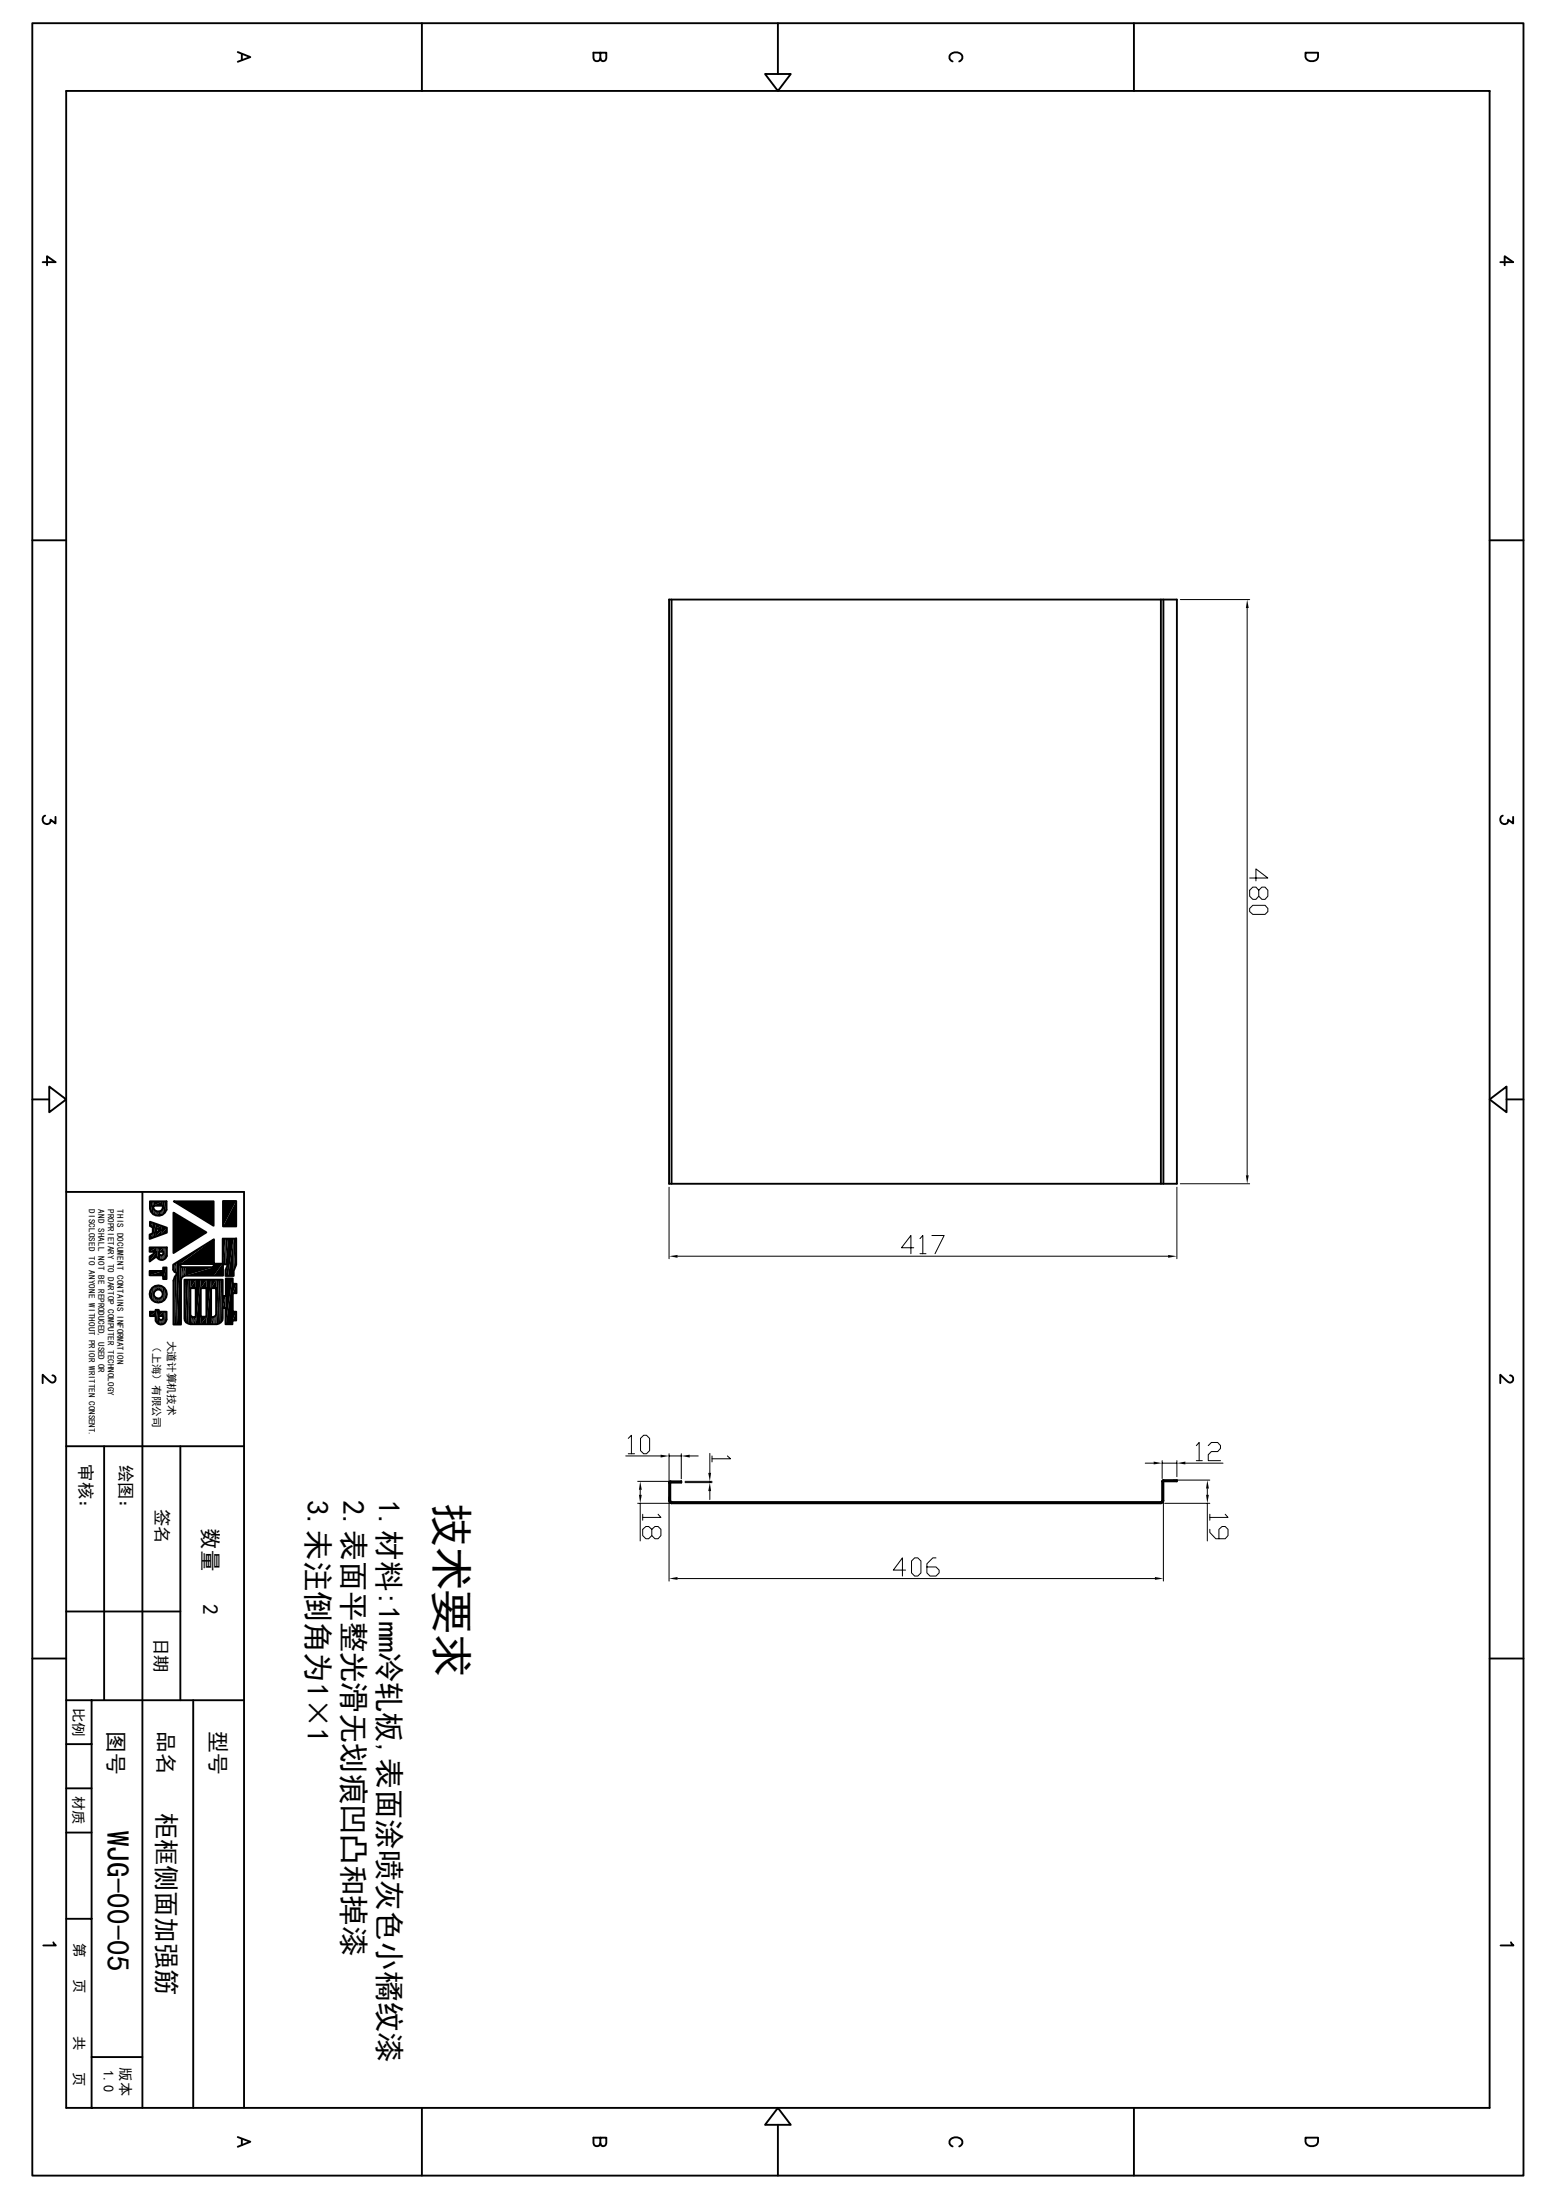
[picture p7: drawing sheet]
<svg xmlns="http://www.w3.org/2000/svg" width="210mm" height="297mm" viewBox="0 0 210 297" stroke-linecap="round" stroke-linejoin="round" font-family="sans-serif">
<g fill="none" stroke="#000" stroke-width=".25">
<path d="M4.4 3.1h201.2v290.6h-201.2zM8.9 12.3h192.1v272.3h-192.1zM32.1 7l1.7 .7-1.7 .6M32.6 7.3v.8M56.9 3.1v9.2M81 7.1l.1 1a.36 .36 0 0 0 .6 0l.1-1h-1.7v.7a.47 .47 0 0 0 .5 .5 .47 .47 0 0 0 .4-.5M103.3 10h3.4l-1.7 2.3zM105 3.1v6.9M128.6 8.3a.63 .63 0 0 1-.5-.7 .63 .63 0 0 1 .7-.5 .75 .75 0 0 1 .8 .1 .75 .75 0 0 1 .2 .8l-.3 .3M153 3.1v9.2M176.2 7.1h1.7v.6a.91 .91 0 0 1-.9 .6 .91 .91 0 0 1-.8-.6zM5.8 35.4h1.7l-1.2-.8v1.2"/>
<path d="M202.5 35.4h1.7l-1.1-.8v1.2M4.4 72.9h4.5M201 72.9h4.6M90.3 80.9h68.5v78.9h-68.5zM90.6 80.9v78.9M156.7 80.9v78.9M157 80.9v78.9zM6.1 110.1a.58 .58 0 0 0-.2 .9 .58 .58 0 0 0 .9-.1v-.2l.7 .5v-.9M202.8 110.1a.58 .58 0 0 0-.2 .9 .58 .58 0 0 0 .9-.1v-.2l.7 .5v-.9M4.4 148.4h2.2M6.6 146.7l2.3 1.7-2.3 1.8zM201 148.4l2.3-1.7v3.5z"/>
<path d="M203.3 148.4h2.3M8.9 160.9h24v123.7M19.2 160.9v123.7M20.2 171.6h1.8v-.5h.5v1.6h-.5v-.5h-1.8zM20.2 168.4h2.3v1.1a.73 .73 0 0 1-.6 .6 .73 .73 0 0 1-.8-.5l-.9 .7v-.7l.9-.6h-.9zM20.2 164.9l2.3 .8v.7l-2.3 .9v-.6l.4-.2v-.8l-.4-.2zM20.2 162.2h2.3v1.1a1.15 1.15 0 0 1-1.2 .8 1.15 1.15 0 0 1-1.1-.9zM20.2 177.1h.8v-.3h.4v.3h1.1v1a.76 .76 0 0 1-.7 .7 .76 .76 0 0 1-.8-.5v-.6h-.8zM20.7 162.8h1.3a.65 .65 0 0 1-.7 .8 .65 .65 0 0 1-.6-.8zM21 165.8l.8 .3-.8 .2zM21.4 177.7h.6v.3l-.2 .2h-.2l-.2-.2zM21.5 169h.6v.2l-.2 .3h-.3l-.1-.3z"/>
<path d="M23.4 163.7l4.5 2.7-4.5 2.8zM23.5 162.2h5.3v3.3zM24.3 170.6h4.5v.5h-4.2l-.3-.3zM24.9 172.8h5.2v2.2h.4v-2.4h.9v.7h.5v1.3h-.5v2.5h.5v1.2h-.5v.5h-1v-2.2h-.3v1.4a.88 .88 0 0 1-.8 .8h-3.6a.79 .79 0 0 1-.8-.8zM26.4 173.9v3.9h-.3l-.4-.2v-.2v-3.5h.8M27.9 173.9h-.8v3.9h.8v-3.9M29.2 173.9v3.5a.54 .54 0 0 1-.7 .4v-3.9h.7M29.7 172.8v5.9M30.1 162.1h1.8v3.5h-1.8zM31.9 167.2h-1.8v3.4h-1.2v-3.3l-5.5 3.4v.7l.1 .3 .4 .2M31.9 167.2v3.5l-.4 .9v.7h-1.1v-.9l.4-.7h-.7v1.5h-5l-.6 .3-.1 .3v6h-1v-5.9l.2-.5 .3-.4-.1-.1M7.1 185.7l.2 .1a.51 .51 0 0 1-.1 .8h-.4l-1-1v1.1"/>
<path d="M8.9 195.2h24M14.1 195.2v34.3M24.3 195.2v34.3M90.5 200v2.6M90.5 200h1.4v.2h-1.6M90.5 200l-.2 .2M156.8 200v2.6M157 199.8h1.8v.2h-2M157 199.8v2.8M157 199.8l-.2 .2M157 200h.1M203.8 185.7l.2 .1a.51 .51 0 0 1-.1 .8h-.4l-1-1v1.1"/>
<path d="M8.9 217.6h15.4M90.3 202.6l.1 .3h.2M90.3 200.2v2.4M90.3 202.6h.2M90.5 202.6l.1 .2M90.5 200.2h.1M90.6 202.8v.1M90.6 202.8h66.1M156.7 202.8v.1h-66.1M156.8 202.6l-.1 .2M156.8 202.6h.2M157 202.6l-.1 .3h-.2"/>
<path d="M4.4 223.9h4.5M8.9 229.5h24M8.9 235.5h3.5M12.4 229.5v55.1M26.1 229.5v55.1M201 223.9h4.6M8.9 259h3.5M8.9 247.4h3.5M8.9 241.4h3.5M7.2 262.2l.3 .4h-1.7M12.4 277.7h6.8M203.9 262.2l.4 .4h-1.8"/>
<path d="M32.1 288.5l1.7 .6-1.7 .7M32.6 288.8v.8M56.9 284.6v9.1M81 288.6l.1 1a.36 .36 0 0 0 .6 0l.1-1h-1.7v.7a.47 .47 0 0 0 .5 .4 .47 .47 0 0 0 .4-.4M105 284.6l1.7 2.3h-3.4zM105 286.9v6.8M128.6 289.8a.63 .63 0 0 1-.5-.8 .63 .63 0 0 1 .7-.5 .75 .75 0 0 1 .8 .2 .75 .75 0 0 1 .2 .8l-.3 .3M153 284.6v9.1M176.2 288.6h1.7v.5a.89 .89 0 0 1-.9 .7 .89 .89 0 0 1-.8-.7z"/>
<circle cx="21.4" cy="174.7" r=".6"/>
<circle cx="21.4" cy="174.7" r="1.17"/>
</g>
<g fill="none" stroke="#000" stroke-width=".13">
<path d="M159.3 80.9h9.4M168.3 82.1v76.6M168.7 118.5h2.4l-1.6-1.2v1.6M168.7 122.6l.4-.4h1.6l.4 .4v.5l-.4 .3h-1.6l-.4-.3zM169.9 120.2l.4-.4h.4l.4 .4v.8l-.4 .4h-.4l-.4-.4v-.8l-.4-.4h-.4l-.4 .4v.8l.4 .4h.4l.4-.4M159.3 159.8h9.4M24.4 170.8v8M24.4 171v7.8M24.9 172.8v5.5M28.8 167.3v3.3M28.9 167.3v4.9M29.2 172.8v6"/>
<path d="M30 172.8v5.5M30.1 172.8v3.8M30.1 167.2v5M30.5 175v3.8M31.4 172.6v5.7M31.4 173.3v5M90.3 160.3v9.6M91.4 169.6h66.2M123.3 168.4h-1.6l1.2-1.6v2.4M124.2 167.2l.3-.4v2.4M124.2 169.2h.8M125.8 166.8h1.6l-1.2 2.4"/>
<path d="M158.8 160.3v9.6M84.5 196.6h4.7M84.8 194.2l.4-.4v2.5M84.8 196.3h.8M86.1 200h4.6M86.4 194.2l.5-.4h.3l.5 .4v1.6l-.5 .5h-.3l-.5-.5zM90.3 196.3v3.9M90.3 196.6h1.6M91.9 196.3v3.3M92.5 200h3.6M93.1 196.6h1.1M95.8 196.2v2.6"/>
<path d="M95.8 200v.2M96.1 196.6v.8M98.2 196.6l.4 .3h-2.5M154.6 197.5h1.1M156.8 197.2v2.4M156.8 197.5h2M158.4 199.8h4.9M158.8 197.2v2.1M160 197.5h5.1M161.5 195.2l.3-.5v2.5M161.5 197.2h.8M163.1 195.2l.4-.5h.8l.4 .5v.3l-.4 .5h-.8l-.4 .4v.8h1.6"/>
<path d="M86.1 202.9h4.6M86.4 201.1v.7M86.4 202.9v5.1M86.7 204.4v.8M88 206.5l.4-.4h.4l.4 .4v.8l-.4 .4h-.4l-.4-.4v-.8l-.5-.4h-.3l-.5 .4v.8l.5 .4h.3l.5-.4M88.8 204.4l.4 .5h-2.5M90.3 202.1v11.3M91.4 213.1h64.5M92.5 200.2h3.6M95.8 201.3v1.1M122.2 212h-1.6l1.2-1.7v2.5M123 210.7l.4-.4h.5l.4 .4v1.6l-.4 .5h-.5l-.4-.5z"/>
<path d="M126.3 210.3h-.4l-.8 .8v1.2l.4 .5h.8l.4-.5v-.3l-.4-.5h-1.2M157 201.8v11.6M157.2 202.9h6.1M162.9 201v.8M162.9 202.9v5.1M163.3 206.5v.4l.8 .8h1.3l.3-.4v-.8l-.3-.4h-.5l-.4 .4v1.2M163.3 204.4v.8M165.4 204.4l.3 .5h-2.4"/>
</g>
<g fill="#000">
<path d="M168.3 80.9l.2 1.2h-.4zM168.1 158.7h.4l-.2 1.1zM20.3 174.2v.9l-.1-.4zM20.2 162.2h.2l-.2 1zM20.4 162.2v1.4l-.2-.4zM20.5 173.9l-.2 1.2v-.9zM20.5 173.9v1.6l-.2-.4zM20.2 164.9l.4 .2-.4 .4zM20.6 165.1v.6l-.4-.2zM20.2 166.7l.4-.2-.4 .8zM20.6 166.5v.6l-.4 .2zM20.4 162.2h.3l-.3 1.4z"/>
<path d="M20.7 162.2v1.7l-.3-.3zM20.7 162.2v1.7zM20.5 173.9l.2-.2-.2 1.8zM20.7 173.7v2l-.2-.2zM20.7 174.7l.1 .3-.1 .7zM20.8 175v.7h-.1zM20.7 173.7h.1l-.1 1zM20.8 173.7l-.1 1zM20.7 163.2l.2 .2-.2 .5zM20.9 163.4v.6l-.2-.1zM20.8 175l.1 .1-.1 .6zM20.9 175.1v.7l-.1-.1z"/>
<path d="M20.8 173.7l.1-.1-.1 .8zM20.9 173.6v.7l-.1 .1zM21 176.8v.9zM20.2 177.1h.8l-.8 .6zM20.2 177.7l.8-.6v.6zM20.9 163.4l.1 .1-.1 .5zM21 163.5v.6l-.1-.1zM21 165.2v1.8l-.4 .1zM20.9 175.1l.2 .1-.2 .6zM21.1 175.2v.6h-.2zM20.9 173.6h.2l-.2 .7zM21.1 173.6v.6l-.2 .1z"/>
<path d="M21.1 169v.6zM20.2 168.4h.9l-.9 .6zM20.2 169l.9-.6v.6zM20.2 169.6l.9-.6-.9 1.3zM21.1 169v.6l-.9 .7zM21 176.8h.2l-.2 1.5zM21.2 176.8v1.8l-.2-.3zM21 163.5h.2l-.2 .6zM21.2 163.5v.6h-.2zM21.1 168.4h.2l-.2 1.2zM21.3 168.4v1.4l-.2-.2zM21.1 175.2l.3 .1-.3 .5z"/>
<path d="M21.4 175.3v.6l-.3-.1zM21.1 173.6l.3-.1-.3 .7zM21.4 173.5v.6l-.3 .1zM21.2 176.8h.2l-.2 1.8zM21.4 176.8v1.9l-.2-.1zM21.4 177.1v1.7zM21.4 176.8v1.9zM21.4 176.8v2zM21.5 168.4v1.6zM21.3 168.4h.2l-.2 1.4zM21.5 168.4v1.6l-.2-.2zM21.5 163.5v.6z"/>
<path d="M21.2 163.5h.3l-.3 .6zM21.5 163.5v.6h-.3zM21.4 178l.2 .2-.2 .6zM21.6 178.2v.6h-.2zM21.5 169.2l.1 .3-.1 .5zM21.6 169.5v.6l-.1-.1zM21.4 175.3l.3-.1-.3 .7zM21.7 175.2v.6l-.3 .1zM21.4 173.5l.3 .1-.3 .5zM21.7 173.6v.6l-.3-.1zM21.6 178.2h.1l-.1 .6zM21.7 178.2v.6h-.1z"/>
<path d="M21.6 169.5h.1l-.1 .6zM21.7 169.5v.6h-.1zM21 166.3l.8-.2-.8 .9zM21.8 166.1v.6l-.8 .3zM21 165.2l.8 .3-.8 .3zM21 165.8l.8-.3v.6zM21.5 163.5l.3-.1-.3 .7zM21.8 163.4v.6l-.3 .1zM21.8 175.1l-.1 .7v-.6zM21.8 175.1v.7h-.1zM21.7 173.6h.1l-.1 .6zM21.8 173.6v.7l-.1-.1z"/>
<path d="M21.7 178.2h.1l-.1 .6zM21.8 178.2v.6h-.1zM21.7 169.5h.2l-.2 .6zM21.9 169.5v.6h-.2zM21.8 175.1l.1-.1-.1 .8zM21.9 175v.7l-.1 .1zM21.8 173.6l.1 .1-.1 .6zM21.9 173.7v.7l-.1-.1zM21.9 163.2l-.1 .8v-.6zM21.9 163.2v.8h-.1zM22 163.1l-.1 .9zM20.7 162.2h1.3l-1.3 .6z"/>
<path d="M20.7 162.8l1.3-.6v.6zM21.9 169.5l.1-.1-.1 .7zM22 169.4v.7h-.1zM22 174.7l-.1 1zM22 174.7v1h-.1zM21.9 173.7h.1l-.1 .7zM22 173.7v1l-.1-.3zM22 178.1l-.2 .7v-.6zM22 178.1v.7h-.2zM22 171.1v1.1zM20.2 171.6h1.8l-1.8 .6zM20.2 172.2l1.8-.6v.6z"/>
<path d="M22 178.1v.7zM22 178v.8zM21.4 177.1h.6l-.6 .6zM21.4 177.7l.6-.6v.6zM22.1 169.2l-.1 .9v-.7zM22.1 169.2v.9h-.1zM21.5 168.4h.6l-.6 .6zM21.5 169l.6-.6v.6zM22 173.7l.2 .2-.2 1.8zM22.2 173.9v1.6l-.2 .2zM22.1 168.4h.1l-.1 1.7zM22.2 168.4v1.6l-.1 .1z"/>
<path d="M22 177.1h.2l-.2 1.7zM22.2 177.1v1.5l-.2 .2zM22 162.2h.3l-.3 1.8zM22.3 162.2v1.5l-.3 .3zM22.2 168.4h.2l-.2 1.6zM22.4 168.4v1.4l-.2 .2zM22.2 177.1h.2l-.2 1.5zM22.4 177.1v1.3l-.2 .2zM22.2 173.9l.2 .3-.2 1.3zM22.4 174.2v.9l-.2 .4zM22.3 162.2h.2l-.2 1.5zM22.5 162.2v1.1l-.2 .4z"/>
<path d="M22 171.1h.5l-.5 1.6zM22.5 171.1v1.6h-.5zM22.4 177.1h.1l-.1 1.3zM22.5 177.1v1l-.1 .3zM21.8 165.5l.7 .2-.7 1zM22.5 165.7v.7l-.7 .3zM22.4 168.4h.1l-.1 1.4zM22.5 168.4v1.1l-.1 .3zM22.4 174.2l.1 .5-.1 .4zM23.4 170.7l.1-.1-.1 .8zM23.5 170.6v1.1l-.1-.3zM23.5 170.6l.3-.2-.3 1.3z"/>
<path d="M23.8 170.4v1.5l-.3-.2zM23.9 170.4l-.1 1.5zM24.4 171l.1 .1-.1 1.7zM24.5 171.1v1.4l-.1 .3zM24.5 171.1v1.4zM24.6 171.1l-.1 1.4zM24.6 171.1h.2l-.2 1.4zM24.8 171.1v1.2l-.2 .2zM24.8 171.1h.3l-.3 1.2zM25.1 171.1v1.1l-.3 .1zM25.7 177.4v1.4zM25.7 177.6v1.2z"/>
<path d="M25.7 177.6l.2 .2-.2 1zM25.9 177.8v1h-.2zM25.9 177.8h.2l-.2 1zM26.1 177.8v1h-.2zM26.1 177.8h.3l-.3 1zM26.4 177.8v1h-.3zM25.7 172.8h.7l-.7 1.1zM26.4 172.8v1.1h-.7zM26.4 172.8h.7l-.7 6zM27.1 172.8v6h-.7zM27.1 177.8h.8l-.8 1zM27.9 177.8v1h-.8z"/>
<path d="M27.1 172.8h.8l-.8 1.1zM27.9 172.8v1.1h-.8zM23.4 163.7l4.5 2.7-4.5 2.8zM27.9 172.8h.6l-.6 6zM28.5 172.8v6h-.6zM28.5 177.8h.3l-.3 1zM28.8 177.8v1h-.3zM28.8 170.6v1.6zM25.1 171.1h3.7l-3.7 1.1zM25.1 172.2l3.7-1.1v1.1zM24.3 170.1l4.5-2.8-4.5 3.3zM24.3 170.6l4.5-3.3v3.3z"/>
<path d="M23.5 162.2h5.3v3.3zM28.8 177.8l.2-.1-.2 1.1zM29 177.7v1.1h-.2zM29 177.7l.1-.1-.1 1.2zM29.1 177.6v1.2h-.1zM29.2 177.4l-.1 1.4zM28.5 172.8h.7l-.7 1.1zM29.2 172.8v1.1h-.7zM28.9 170.6h1.1l-1.1 1.6zM30 170.6v1.6h-1.1zM30 170.6v1.6zM30.1 170.6l-.1 1.6z"/>
<path d="M30.1 175h.3l-.3 1.6zM30.4 175v1.6h-.3zM30.8 170.7l-.4 1.6v-.9zM30.8 170.7v1.6h-.4zM30.5 172.6h.9l-.9 6.2zM31.4 172.6v6.2h-.9zM30.8 167.2h.7l-.7 5.1zM31.5 167.2v5.1h-.7zM30.1 162.1h1.8l-1.8 3.5zM31.9 162.1v3.5h-1.8zM31.4 177.1h.5l-.5 1.2zM31.9 177.1v1.2h-.5z"/>
<path d="M31.4 173.3h.5l-.5 1.3zM31.9 173.3v1.3h-.5zM90.3 169.6l1.1-.2v.4zM157.6 169.4l1.2 .2-1.2 .2zM89.2 196.4l1.1 .2-1.1 .2zM91.9 196.6l1.2-.2v.4zM95.6 198.8h.4l-.2 1.2zM155.7 197.3l1.1 .2-1.1 .2zM158.8 197.5l1.2-.2v.4zM86.4 200l.2 1.1h-.4zM86.2 201.8h.4l-.2 1.1zM90.3 213.1l1.1-.2v.4z"/>
<path d="M95.8 200.2l.2 1.1h-.4zM155.9 212.9l1.1 .2-1.1 .2zM162.9 199.8l.3 1.2h-.4zM162.8 201.8h.4l-.3 1.1z"/>
</g>
<path d="M30.3 167.2v3.5M30.6 167.2v3.5M31.7 167.2v4.4" fill="none" stroke="#000" stroke-width=".34"/>
<path d="M20.8 165.1v2M24.1 170.1v8.7" fill="none" stroke="#000" stroke-width=".42"/>
<path d="M23.7 172v6.8M25.3 172.8v5.9M25.5 172.8v6M29.4 172.8v6" fill="none" stroke="#000" stroke-width=".3"/>
<path d="M23.5 172.4v6.4M25 172.8v5.7" fill="none" stroke="#000" stroke-width=".17"/>
<path d="M29.9 172.8v5.7" fill="none" stroke="#000" stroke-width=".21"/>
<text font-size="5.9" x="58.9" y="202.9" transform="rotate(90 58.9 202.9)">技术要求</text>
<text font-size="4.2" x="14.5" y="247.1" transform="rotate(90 14.5 247.1)">WJG-00-05</text>
<g font-size="4.1">
<text x="41.4" y="202.5" transform="rotate(90 41.4 202.5)">3.未注倒角为1×1</text>
<text x="46.3" y="202.5" transform="rotate(90 46.3 202.5)">2.表面平整光滑无划痕凹凸和掉漆</text>
<text x="51.1" y="202.5" transform="rotate(90 51.1 202.5)">1.材料:1mm冷轧板,表面涂喷灰色小橘纹漆</text>
</g>
<text font-size="3.5" x="21.2" y="244.8" transform="rotate(90 21.2 244.8)">柜框侧面加强筋</text>
<g font-size="2.9">
<text x="27.4" y="206.3" transform="rotate(90 27.4 206.3)">数量</text>
<text x="27.4" y="216.5" transform="rotate(90 27.4 216.5)">2</text>
<text x="14.6" y="233.7" transform="rotate(90 14.6 233.7)">图号</text>
<text x="21.4" y="233.7" transform="rotate(90 21.4 233.7)">品名</text>
<text x="28.4" y="233.7" transform="rotate(90 28.4 233.7)">型号</text>
</g>
<g font-size="2.3">
<text x="10.8" y="197.7" transform="rotate(90 10.8 197.7)">审核：</text>
<text x="16.2" y="197.7" transform="rotate(90 16.2 197.7)">绘图：</text>
<text x="21.1" y="203.7" transform="rotate(90 21.1 203.7)">签名</text>
<text x="20.9" y="221.1" transform="rotate(90 20.9 221.1)">日期</text>
</g>
<g font-size="1.9">
<text x="9.9" y="230.5" transform="rotate(90 9.9 230.5)">比例</text>
<text x="9.9" y="242.4" transform="rotate(90 9.9 242.4)">材质</text>
<text x="10" y="262.3" transform="rotate(90 10 262.3)">第</text>
<text x="10" y="267.2" transform="rotate(90 10 267.2)">页</text>
<text x="10" y="274.9" transform="rotate(90 10 274.9)">共</text>
<text x="10" y="279.8" transform="rotate(90 10 279.8)">页</text>
<text x="14" y="279.5" transform="rotate(90 14 279.5)">1.0</text>
<text x="16.3" y="279.1" transform="rotate(90 16.3 279.1)">版本</text>
</g>
<g font-size="1.4">
<text x="20.6" y="181.2" transform="rotate(90 20.6 181.2)">（上海）有限公司</text>
<text x="22.6" y="181" transform="rotate(90 22.6 181)">大道计算机技术</text>
</g>
<g font-size="1.2">
<text x="12" y="163.2" transform="rotate(90 12 163.2)">DISCLOSED TO ANYONE WITHOUT PRIOR WRITTEN CONSENT.</text>
<text x="13.3" y="163.2" transform="rotate(90 13.3 163.2)">AND SHALL NOT BE REPRODUCED, USED OR</text>
<text x="14.6" y="163.2" transform="rotate(90 14.6 163.2)">PROPRIETARY TO DARTOP COMPUTER TECHNOLOGY</text>
<text x="15.8" y="163.2" transform="rotate(90 15.8 163.2)">THIS DOCUMENT CONTAINS INFORMATION</text>
</g>
</svg>
